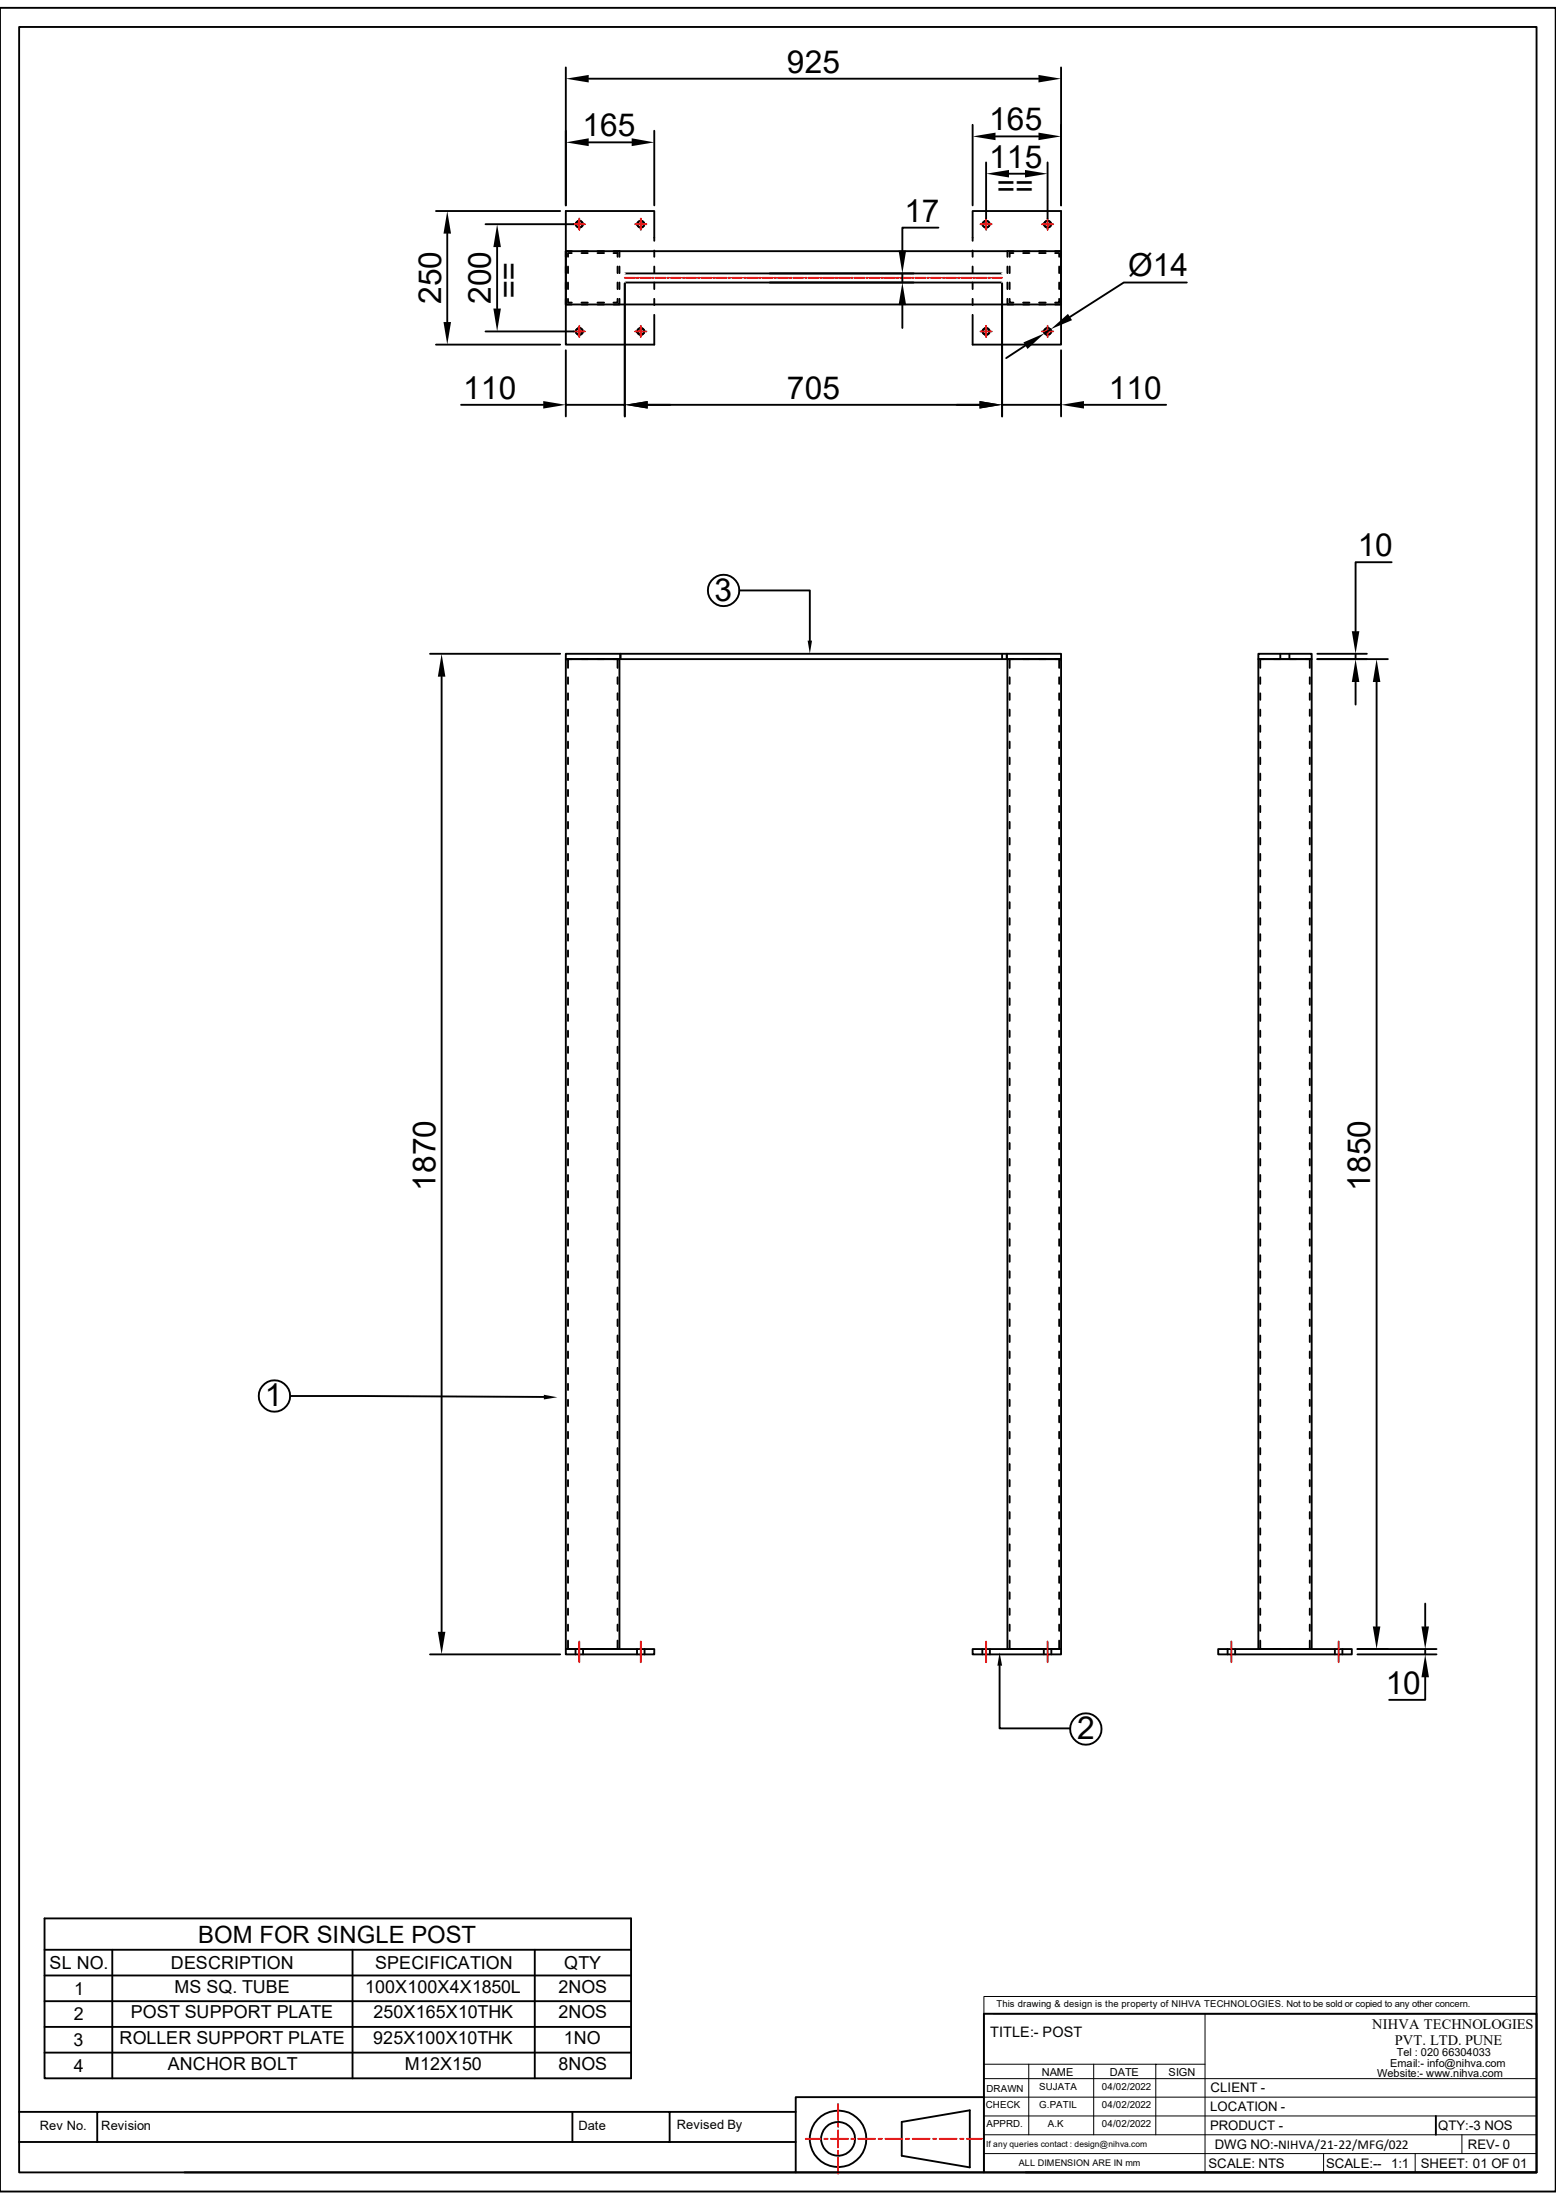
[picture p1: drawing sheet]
<svg xmlns="http://www.w3.org/2000/svg" width="210mm" height="297mm" viewBox="0 0 210 297" stroke-linecap="round" stroke-linejoin="round" font-family="sans-serif">
<g fill="none" stroke="#000" stroke-width=".25">
<path d="M0 1.1h210v294.8h-210zM2.6 3.6h204.8v289.7h-204.8zM76.4 89h7.2v133.6h-7.2zM76.4 88.3h66.8v.7h-66.8zM76.7 91.4v.9M76.7 93.6v.9M76.7 95.8v.8M76.7 98v.8M77.2 89h-.5v1.2M78.5 89h.8M80.6 89h.9M82.8 89h.6v1.2"/>
<path d="M83.4 91.4v.9M83.4 93.6v.9M83.4 95.8v.8M83.4 98v.8M136 89h7.2v133.6h-7.2zM136.3 91.4v.9M136.3 93.6v.9M136.3 95.8v.8M136.3 98v.8M136.8 89h-.5v1.2M138.1 89h.8M140.3 89h.8"/>
<path d="M142.4 89h.6v1.2M143 91.4v.9M143 93.6v.9M143 95.8v.8M143 98v.8M76.7 100.1v.9M76.7 102.3v.9M76.7 104.4v.9M76.7 106.6v.9M76.7 108.8v.8M76.7 111v.8M76.7 113.1v.9"/>
<path d="M76.7 115.3v.9M76.7 117.5v.8M76.7 119.6v.9M83.4 100.1v.9M83.4 102.3v.9M83.4 104.4v.9M83.4 106.6v.9M83.4 108.8v.8M83.4 111v.8M83.4 113.1v.9M83.4 115.3v.9M83.4 117.5v.8"/>
<path d="M83.4 119.6v.9M136.3 100.1v.9M136.3 102.3v.9M136.3 104.4v.9M136.3 106.6v.9M136.3 108.8v.8M136.3 111v.8M136.3 113.1v.9M136.3 115.3v.9M136.3 117.5v.8M136.3 119.6v.9M143 100.1v.9"/>
<path d="M143 102.3v.9M143 104.4v.9M143 106.6v.9M143 108.8v.8M143 111v.8M143 113.1v.9M143 115.3v.9M143 117.5v.8M143 119.6v.9M76.7 121.8v.8M76.7 124v.8M76.7 126.1v.9"/>
<path d="M76.7 128.3v.9M76.7 130.5v.8M76.7 132.6v.9M76.7 134.8v.9M76.7 136.9v.9M76.7 139.1v.9M83.4 121.8v.8M83.4 124v.8M83.4 126.1v.9M83.4 128.3v.9M83.4 130.5v.8M83.4 132.6v.9"/>
<path d="M83.4 134.8v.9M83.4 136.9v.9M83.4 139.1v.9M136.3 121.8v.8M136.3 124v.8M136.3 126.1v.9M136.3 128.3v.9M136.3 130.5v.8M136.3 132.6v.9M136.3 134.8v.9M136.3 136.9v.9M136.3 139.1v.9"/>
<path d="M143 121.8v.8M143 124v.8M143 126.1v.9M143 128.3v.9M143 130.5v.8M143 132.6v.9M143 134.8v.9M143 136.9v.9M143 139.1v.9M76.7 141.3v.9M76.7 143.5v.8M76.7 145.6v.9"/>
<path d="M76.7 147.8v.9M76.7 150v.8M76.7 152.1v.9M76.7 154.3v.9M76.7 156.5v.9M76.7 158.6v.9M83.4 141.3v.9M83.4 143.5v.8M83.4 145.6v.9M83.4 147.8v.9M83.4 150v.8M83.4 152.1v.9"/>
<path d="M83.4 154.3v.9M83.4 156.5v.9M83.4 158.6v.9M136.3 141.3v.9M136.3 143.5v.8M136.3 145.6v.9M136.3 147.8v.9M136.3 150v.8M136.3 152.1v.9M136.3 154.3v.9M136.3 156.5v.9M136.3 158.6v.9"/>
<path d="M143 141.3v.9M143 143.5v.8M143 145.6v.9M143 147.8v.9M143 150v.8M143 152.1v.9M143 154.3v.9M143 156.5v.9M143 158.6v.9M76.7 160.8v.9M76.7 163v.8M76.7 165.1v.9"/>
<path d="M76.7 167.3v.9M76.7 169.5v.8M76.7 171.6v.9M76.7 173.8v.9M76.7 176v.8M76.7 178.1v.9M83.4 160.8v.9M83.4 163v.8M83.4 165.1v.9M83.4 167.3v.9M83.4 169.5v.8M83.4 171.6v.9"/>
<path d="M83.4 173.8v.9M83.4 176v.8M83.4 178.1v.9M136.3 160.8v.9M136.3 163v.8M136.3 165.1v.9M136.3 167.3v.9M136.3 169.5v.8M136.3 171.6v.9M136.3 173.8v.9M136.3 176v.8M136.3 178.1v.9"/>
<path d="M143 160.8v.9M143 163v.8M143 165.1v.9M143 167.3v.9M143 169.5v.8M143 171.6v.9M143 173.8v.9M143 176v.8M143 178.1v.9M76.7 180.3v.9M76.7 182.5v.8M76.7 184.7v.8"/>
<path d="M76.7 186.8v.9M76.7 189v.8M76.7 191.1v.9M76.7 193.3v.9M76.7 195.5v.8M76.7 197.7v.8M76.7 199.8v.9M83.4 180.3v.9M83.4 182.5v.8M83.4 184.7v.8M83.4 186.8v.9M83.4 189v.8"/>
<path d="M83.4 191.1v.9M83.4 193.3v.9M83.4 195.5v.8M83.4 197.7v.8M83.4 199.8v.9M136.3 180.3v.9M136.3 182.5v.8M136.3 184.7v.8M136.3 186.8v.9M136.3 189v.8M136.3 191.1v.9M136.3 193.3v.9"/>
<path d="M136.3 195.5v.8M136.3 197.7v.8M136.3 199.8v.9M143 180.3v.9M143 182.5v.8M143 184.7v.8M143 186.8v.9M143 189v.8M143 191.1v.9M143 193.3v.9M143 195.5v.8M143 197.7v.8"/>
<path d="M143 199.8v.9M76.7 202v.9M76.7 204.1v.9M76.7 206.3v.9M76.7 208.5v.8M76.7 210.7v.8M76.7 212.8v.9M76.7 215v.9M76.7 217.2v.8M76.7 219.3v.9M83.4 202v.9M83.4 204.1v.9"/>
<path d="M83.4 206.3v.9M83.4 208.5v.8M83.4 210.7v.8M83.4 212.8v.9M83.4 215v.9M83.4 217.2v.8M83.4 219.3v.9M136.3 202v.9M136.3 204.1v.9M136.3 206.3v.9M136.3 208.5v.8M136.3 210.7v.8"/>
<path d="M136.3 212.8v.9M136.3 215v.9M136.3 217.2v.8M136.3 219.3v.9M143 202v.9M143 204.1v.9M143 206.3v.9M143 208.5v.8M143 210.7v.8M143 212.8v.9M143 215v.9M143 217.2v.8"/>
<path d="M143 219.3v.9M76.4 222.6h11.9v.8h-11.9zM76.7 221.5v1.1h.5M78.5 222.6h.8M80.6 222.6h.9M83.4 221.5v1.1h-.6M136.3 221.5v1.1h.5M138.1 222.6h.8M140.3 222.6h.8M143 221.5v1.1h-.6M138.4 293.3h69"/>
</g>
<path d="M132.8 269.5h74.6v2.4h-74.6zM162.6 271.9h44.8M132.8 288.2h74.6M132.8 285.7h74.6M132.8 283.1h74.6M132.8 280.6h74.6" fill="none" stroke="#000" stroke-width=".13"/>
<path d="M163 272.5h21.7v5.9h-21.7z" fill="#fff"/>
<path d="M132.8 271.9v21.4M132.8 278.7h29.8M134.1 271.9h28.5v21.4M138.9 278.7v9.5M147.6 278.7v9.5M156 278.7v9.5M132.8 290.7h74.6M178.6 290.7v2.6M191 290.7v2.6M197.3 288.2v2.5" fill="none" stroke="#000" stroke-width=".13"/>
<g fill="none" stroke="#000" stroke-width=".25">
<path d="M76.4 9.1v18.6M79.5 19.2h5.8M79.5 10.6h60.7M88.3 17.7v10M131.3 16.8v10.9M134.4 18.4h5.8M143.2 9.1v18.6M58.8 28.5h16.8M60.4 31.5v12M65.5 30.3h11.9M67.1 33.4v8.3M76.4 33.9h66.8v7.2h-66.8z"/>
<path d="M76.4 36v.9M76.4 38.1v.9M76.7 36v.9M76.7 38.1v.9M77.2 33.9h-.8v.8M77.2 34.2h-.5v.5M78.5 33.9h.8M78.5 34.2h.8M80.6 33.9h.9M80.6 34.2h.9M82.8 33.9h.8v.8M82.8 34.2h.6v.5"/>
<path d="M83.4 36v.9M83.4 38.1v.9M83.6 36v.9M83.6 38.1v.9M84.3 38.1h51M84.3 36.9h51M84.3 38.3v17.9M88.3 32.5v-4h-11.9v18h11.9v-4M88.3 33.8v.9M88.3 36v.9M88.3 38.1v.9M121.8 36.9v1.2"/>
<path d="M126.7 30.7h-4.9v3.1M131.3 33.8v.9M131.3 36v.9M131.3 38.1v.9M131.3 32.5v-4h11.9v18h-11.9v-4M133.1 21.9v7.6M135.3 38.3v17.9M136 36v.9M136 38.1v.9M136.2 23.5h2.1M136.3 36v.9M136.3 38.1v.9"/>
<path d="M136.8 33.9h-.8v.8M136.8 34.2h-.5v.5M138.1 33.9h.8M138.1 34.2h.8M140.3 33.9h.8M140.3 34.2h.8M141.4 21.9v7.6M142.4 33.9h.8v.8M142.4 34.2h.6v.5M143 36v.9M143 38.1v.9M143.2 36v.9"/>
<path d="M143.2 38.1v.9M160.2 38.1h-8.5l-7.3 4.7M58.8 46.5h16.8M62.2 54.7h11.1M65.5 44.7h11.9M76.4 40.3v.8h.8M76.4 47.3v8.9M76.4 54.7h7.9M76.7 40.3v.6h.5M78.5 41.1h.8M78.5 40.9h.8M80.6 41.1h.9"/>
<path d="M80.6 40.9h.9M83.4 40.3v.6h-.6M83.6 40.3v.8h-.8M88.3 40.3v.9M121.8 41.2v3.1M131.3 40.3v.9M132.2 54.7h-44.8M135.3 54.7h7.9M136 40.3v.8h.8M136.3 40.3v.6h.5M138.1 41.1h.8M138.1 40.9h.8"/>
<path d="M138.4 46.7l-2.6 1.6M140.3 41.1h.8M140.3 40.9h.8M141.8 44.4l-.8 .6M143 40.3v.6h-.6M143.2 40.3v.8h-.8M143.2 47.3v8.9M146.3 54.7h11.1M99.8 79.7h9.5v6.8M187.8 75.9h-4.8v9.3M58 88.3h17.6M59.6 91.4v128.9"/>
<path d="M83.7 88.3v.7M135.3 88.3v.7M135.9 88.3v.7M169.8 89h7.2v133.6h-7.2zM169.8 88.3h7.2v.7h-7.2zM170.1 91.4v.9M170.1 93.6v.9M170.1 95.8v.8M170.1 98v.8M170.6 89h-.5v1.2M172.8 88.3v.7h-.9M174 88.3v.7"/>
<path d="M174.1 89h.9M176.2 89h.6v1.2M176.8 91.4v.9M176.8 93.6v.9M176.8 95.8v.8M176.8 98v.8M177.8 89h9.5M177.8 88.3h6.7M183 88.3v.7M183 92.1v3M185.8 92.1v127.5M170.1 100.1v.9"/>
<path d="M170.1 102.3v.9M170.1 104.4v.9M170.1 106.6v.9M170.1 108.8v.8M170.1 111v.8M170.1 113.1v.9M170.1 115.3v.9M170.1 117.5v.8M170.1 119.6v.9M176.8 100.1v.9M176.8 102.3v.9M176.8 104.4v.9"/>
<path d="M176.8 106.6v.9M176.8 108.8v.8M176.8 111v.8M176.8 113.1v.9M176.8 115.3v.9M176.8 117.5v.8M176.8 119.6v.9M170.1 121.8v.8M170.1 124v.8M170.1 126.1v.9M170.1 128.3v.9M170.1 130.5v.8"/>
<path d="M170.1 132.6v.9M170.1 134.8v.9M170.1 136.9v.9M170.1 139.1v.9M176.8 121.8v.8M176.8 124v.8M176.8 126.1v.9M176.8 128.3v.9M176.8 130.5v.8M176.8 132.6v.9M176.8 134.8v.9M176.8 136.9v.9"/>
<path d="M176.8 139.1v.9M170.1 141.3v.9M170.1 143.5v.8M170.1 145.6v.9M170.1 147.8v.9M170.1 150v.8M170.1 152.1v.9M170.1 154.3v.9M170.1 156.5v.9M170.1 158.6v.9M176.8 141.3v.9M176.8 143.5v.8"/>
<path d="M176.8 145.6v.9M176.8 147.8v.9M176.8 150v.8M176.8 152.1v.9M176.8 154.3v.9M176.8 156.5v.9M176.8 158.6v.9M170.1 160.8v.9M170.1 163v.8M170.1 165.1v.9M170.1 167.3v.9M170.1 169.5v.8"/>
<path d="M170.1 171.6v.9M170.1 173.8v.9M170.1 176v.8M170.1 178.1v.9M176.8 160.8v.9M176.8 163v.8M176.8 165.1v.9M176.8 167.3v.9M176.8 169.5v.8M176.8 171.6v.9M176.8 173.8v.9M176.8 176v.8"/>
<path d="M176.8 178.1v.9M39.2 188.5l34.2 .1M170.1 180.3v.9M170.1 182.5v.8M170.1 184.7v.8M170.1 186.8v.9M170.1 189v.8M170.1 191.1v.9M170.1 193.3v.9M170.1 195.5v.8M170.1 197.7v.8M170.1 199.8v.9"/>
<path d="M176.8 180.3v.9M176.8 182.5v.8M176.8 184.7v.8M176.8 186.8v.9M176.8 189v.8M176.8 191.1v.9M176.8 193.3v.9M176.8 195.5v.8M176.8 197.7v.8M176.8 199.8v.9M170.1 202v.9M170.1 204.1v.9"/>
<path d="M170.1 206.3v.9M170.1 208.5v.8M170.1 210.7v.8M170.1 212.8v.9M170.1 215v.9M170.1 217.2v.8M170.1 219.3v.9M176.8 202v.9M176.8 204.1v.9M176.8 206.3v.9M176.8 208.5v.8M176.8 210.7v.8"/>
<path d="M176.8 212.8v.9M176.8 215v.9M176.8 217.2v.8M176.8 219.3v.9M192.4 216.5v3.1M58 223.4h17.6M77.7 222.6v.8M78.7 222.6v.8M86 222.6v.8M87 222.6v.8M131.3 222.6h11.9v.8h-11.9zM132.6 222.6v.8"/>
<path d="M133.6 222.6v.8M134.9 224.9v8.4h9.5M140.9 222.6v.8M141.9 222.6v.8M164.4 222.6h18.1v.8h-18.1zM165.7 222.6v.8M166.7 222.6v.8M170.1 221.5v1.1h.5M171.9 222.6h.9M174.1 222.6h.9M176.8 221.5v1.1h-.6M180.2 222.6v.8"/>
<path d="M181.2 222.6v.8M183.2 222.6h10.7M183.2 223.4h10.7M192.4 226.4v3.1h-4.9M192.4 222.6v.8M6 259h79.2v21.6h-79.2zM6 263.2h79.2M6 266.7h79.2M6 270.2h79.2M6 273.6h79.2M6 277.1h79.2M15.2 263.2v17.4"/>
<path d="M47.6 263.2v17.4M72.2 263.2v17.4M132.8 271.9h74.6v21.4h-74.6zM2.6 289.2h104.8M2.6 285.1h104.8M13.1 285.1v4.1M77.3 285.1v4.1M90.4 285.1v4.1M107.4 293.3h25.4M121.7 286.5l9.2-1.6v7.7l-9.2-1.6zM132.8 283.1h-25.4v10.2h-82.5M193.8 285.7v2.5"/>
<circle cx="78.2" cy="30.3" r=".46"/>
<circle cx="86.5" cy="30.3" r=".46"/>
<circle cx="133.1" cy="30.3" r=".46"/>
<circle cx="141.4" cy="30.3" r=".46"/>
<circle cx="78.2" cy="44.7" r=".46"/>
<circle cx="86.5" cy="44.7" r=".46"/>
<circle cx="133.1" cy="44.7" r=".46"/>
<circle cx="141.4" cy="44.7" r=".46"/>
<circle cx="97.7" cy="79.7" r="2.12"/>
<circle cx="37" cy="188.5" r="2.12"/>
<circle cx="146.6" cy="233.4" r="2.12"/>
<circle cx="113.1" cy="288.8" r="2.29"/>
<circle cx="113.1" cy="288.8" r="3.8"/>
</g>
<g fill="none" stroke="#f00" stroke-width=".25">
<path d="M77.4 30.3h.7M78.1 30.3h.1M78.2 29.5v.7M78.2 30.2v.2M78.2 30.4v.6M78.3 30.3h.7M84.3 37.5h1.4M85.7 30.3h.7M85.9 37.5h.3M86.4 37.5h1.4M86.4 30.3h.2M86.5 29.5v.7"/>
<path d="M86.5 30.2v.2M86.5 30.4v.6M86.6 30.3h.6M88 37.5h.2M88.5 37.5h1.3M90.1 37.5h.2M90.6 37.5h1.3M92.2 37.5h.2M92.6 37.5h1.4M94.2 37.5h.2M94.7 37.5h1.4M96.3 37.5h.2"/>
<path d="M96.7 37.5h1.4M98.3 37.5h.3M98.8 37.5h1.4M100.4 37.5h.2M100.8 37.5h1.4M102.4 37.5h.3M102.9 37.5h1.4M104.5 37.5h.3M105 37.5h1.4M106.6 37.5h.2M107.1 37.5h1.3M108.7 37.5h.2"/>
<path d="M109.1 37.5h1.4M110.7 37.5h.3M111.2 37.5h1.4M112.8 37.5h.2M113.2 37.5h1.4M114.9 37.5h.2M115.3 37.5h1.4M116.9 37.5h.2M117.4 37.5h1.3M119 37.5h.2M119.4 37.5h1.4M121 37.5h.3"/>
<path d="M121.5 37.5h1.4M123.1 37.5h.2M123.6 37.5h1.3M125.2 37.5h.2M125.6 37.5h1.4M127.3 37.5h.2M127.7 37.5h1.4M129.3 37.5h.2M129.8 37.5h1.3M131.4 37.5h.2M131.8 37.5h1.4M132.3 30.3h.7"/>
<path d="M133.1 30.3h.1M133.1 29.5v.7M133.1 30.2v.2M133.1 30.4v.6M133.2 30.3h.7M133.4 37.5h.2M133.9 37.5h1.4M140.6 30.3h.7M141.4 30.3h.1M141.4 29.5v.7M141.4 30.2v.2M141.4 30.4v.6"/>
<path d="M141.5 30.3h.7M77.4 44.7h.7M78.1 44.7h.1M78.2 44v.6M78.2 44.7v.1M78.2 44.8v.7M78.3 44.7h.7M85.7 44.7h.7M86.4 44.7h.2M86.5 44v.6M86.5 44.7v.1M86.5 44.8v.7"/>
<path d="M86.6 44.7h.6M132.3 44.7h.7M133.1 44.7h.1M133.1 44v.6M133.1 44.7v.1M133.1 44.8v.7M133.2 44.7h.7M140.6 44.7h.7M141.4 44.7h.1M141.4 44v.6M141.4 44.7v.1M141.4 44.8v.7"/>
<path d="M141.5 44.7h.7M78.2 221.6v2.8M86.5 221.6v2.8M133.1 221.6v2.8M141.4 221.6v2.8M166.2 221.6v2.8M180.7 221.6v2.8M108.8 288.8h2M111.3 288.8h.4M112.1 288.8h2.4M113.1 284.1v2.1M113.1 286.7v.4"/>
<path d="M113.1 287.6v2.3M113.1 290.4v.4M113.1 291.3v2.2M114.9 288.8h.5M115.8 288.8h2.3M118.6 288.8h.4M119.5 288.8h2.3M122.3 288.8h.4M123.2 288.8h2.3M125.9 288.8h.5M126.8 288.8h2.3M129.6 288.8h.4"/>
<path d="M130.5 288.8h2"/>
</g>
<g fill="#000">
<path d="M76.4 19.2l3.1-.5v1zM76.4 10.6l3.1-.5v1zM85.3 18.7l3 .5-3 .5zM131.3 18.4l3.1-.5v1zM140.2 10.1l3 .5-3 .5zM140.2 17.9l3 .5-3 .5zM60.4 28.5l.5 3h-1zM67.1 30.3l.5 3.1h-1zM121.3 33.8h1l-.5 3.1zM133.1 23.5l3.1-.6v1.1zM138.3 22.9l3.1 .6-3.1 .5zM59.9 43.5h1l-.5 3z"/>
<path d="M66.6 41.7h1l-.5 3zM73.3 54.1l3.1 .6-3.1 .5zM84.3 54.7l3.1-.6v1.1zM121.8 38.1l.5 3.1h-1zM132.2 54.1l3.1 .6-3.1 .5zM138.1 46.2l2.9-1.2-2.3 2.1zM141.8 44.4l2.3-2 .6 .8zM143.2 54.7l3.1-.6v1.1zM59.6 88.3l.5 3.1h-1zM109 86.5h.6l-.3 1.8zM183 89l.5 3.1h-1zM182.5 85.2h1l-.5 3.1z"/>
<path d="M185.8 89l.5 3.1h-1zM73.4 188.3l1.8 .3-1.8 .3zM185.3 219.6h1l-.5 3zM191.9 219.6h1l-.5 3zM59.1 220.3h1l-.5 3.1zM134.9 223.1l.4 1.8h-.7zM192.4 223.4l.5 3h-1z"/>
</g>
<path d="M84.3 36.9a.59 .59 0 0 0-.6 .6 .59 .59 0 0 0 .6 .6M135.3 36.9a.59 .59 0 0 1 .6 .6 .59 .59 0 0 1-.6 .6" fill="none" stroke="#fff" stroke-width=".25"/>
<g font-size="4.3">
<text x="106.2" y="9.8">925</text>
<text x="133.5" y="17.6">165</text>
<text x="78.6" y="18.4">165</text>
<text x="133.5" y="22.6">115</text>
<text x="122.1" y="30">17</text>
<text x="134.5" y="26.5">==</text>
<text x="67.2" y="35.3" transform="rotate(90 67.2 35.3)">==</text>
<text x="59.6" y="41.1" transform="rotate(-90 59.6 41.1)">250</text>
<text x="66.3" y="41.1" transform="rotate(-90 66.3 41.1)">200</text>
<text x="152.3" y="37.3">Ø14</text>
<text x="62.5" y="53.8">110</text>
<text x="106.2" y="53.8">705</text>
<text x="149.6" y="53.8">110</text>
<text x="183.3" y="75.1">10</text>
<text x="96.4" y="81.2">3</text>
<text x="58.8" y="160.7" transform="rotate(-90 58.8 160.7)">1870</text>
<text x="185" y="160.7" transform="rotate(-90 185 160.7)">1850</text>
<text x="35.7" y="189.8">1</text>
<text x="187" y="228.7">10</text>
<text x="145.4" y="234.8">2</text>
</g>
<text font-size="3.2" x="26.8" y="262.3">BOM FOR SINGLE POST</text>
<g font-size="2.4">
<text x="6.7" y="265.9">SL NO.</text>
<text x="10" y="269.3">1</text>
<text x="23.1" y="265.9">DESCRIPTION</text>
<text x="23.5" y="269">MS SQ. TUBE</text>
<text x="49.3" y="269">100X100X4X1850L</text>
<text x="50.6" y="265.9">SPECIFICATION</text>
<text x="75.4" y="269">2NOS</text>
<text x="76.2" y="265.8">QTY</text>
<text x="9.9" y="272.8">2</text>
<text x="16.1" y="276">ROLLER SUPPORT PLATE</text>
<text x="17.7" y="272.5">POST SUPPORT PLATE</text>
<text x="50.4" y="276">925X100X10THK</text>
<text x="50.4" y="272.5">250X165X10THK</text>
<text x="75.4" y="272.5">2NOS</text>
<text x="76.1" y="276">1NO</text>
<text x="9.9" y="276.2">3</text>
<text x="9.9" y="279.7">4</text>
<text x="22.6" y="279.4">ANCHOR BOLT</text>
<text x="54.6" y="279.4">M12X150</text>
<text x="75.4" y="279.4">8NOS</text>
</g>
<g font-size="1.9">
<text x="133.6" y="275">TITLE:- POST</text>
<text x="185.2" y="273.9">NIHVA TECHNOLOGIES</text>
<text x="188.3" y="276.1">PVT. LTD. PUNE</text>
</g>
<g font-size="1.8">
<text x="163.3" y="287.6">PRODUCT -</text>
<text x="163.3" y="285">LOCATION -</text>
<text x="163.4" y="282.5">CLIENT -</text>
<text x="194.1" y="287.6">QTY:-3 NOS</text>
<text x="163.1" y="292.7">SCALE: NTS</text>
<text x="164" y="290.1">DWG NO:-NIHVA/21-22/MFG/022</text>
<text x="179" y="292.7">SCALE:--</text>
<text x="187.7" y="292.7">1:1</text>
<text x="191.8" y="292.7">SHEET: 01 OF 01</text>
<text x="198.1" y="290.1">REV- 0</text>
</g>
<g font-size="1.7">
<text x="5.4" y="287.5">Rev No.</text>
<text x="13.7" y="287.5">Revision</text>
<text x="78.1" y="287.5">Date</text>
<text x="91.4" y="287.4">Revised By</text>
</g>
<g font-size="1.5">
<text x="140.6" y="280.2">NAME</text>
<text x="149.8" y="280.2">DATE</text>
<text x="157.7" y="280.2">SIGN</text>
<text x="185.9" y="280.4">Website:- www.nihva.com</text>
<text x="187.6" y="279.1">Email:- info@nihva.com</text>
<text x="188.5" y="277.6">Tel : 020 66304033</text>
</g>
<g font-size="1.3">
<text x="134.5" y="271">This drawing &amp; design is the property of NIHVA TECHNOLOGIES. Not to be sold or copied to any other concern.</text>
<text x="133.1" y="284.6">CHECK</text>
<text x="133.1" y="282.4">DRAWN</text>
<text x="133.1" y="287.2">APPRD.</text>
<text x="140.3" y="282.1">SUJATA</text>
<text x="140.3" y="284.6">G.PATIL</text>
<text x="141.4" y="287.2">A.K</text>
<text x="148.7" y="282.1">04/02/2022</text>
<text x="148.7" y="284.6">04/02/2022</text>
<text x="148.7" y="287.2">04/02/2022</text>
</g>
<text font-size="1.2" x="137.5" y="292.4">ALL DIMENSION ARE IN mm</text>
<text font-size="1.1" x="133.1" y="289.8">If any queries contact : design@nihva.com</text>
</svg>
